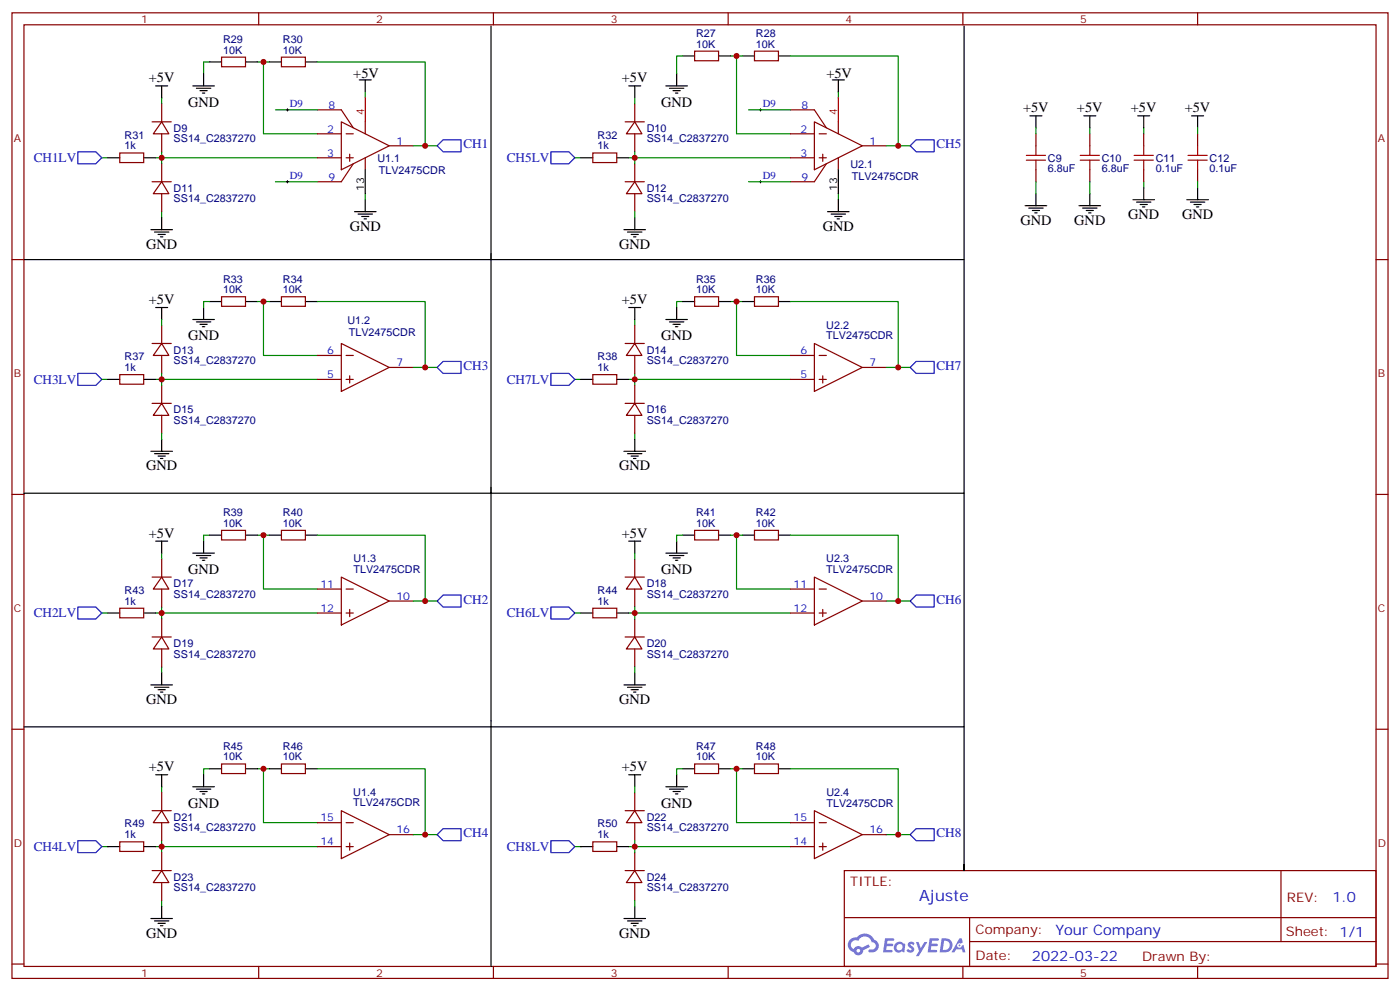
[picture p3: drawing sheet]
<svg xmlns="http://www.w3.org/2000/svg" width="412mm" height="292mm" viewBox="0 0 412 292" stroke-linecap="round" stroke-linejoin="round" font-family="sans-serif">
<g fill="none" stroke="#870000" stroke-width=".35">
<path d="M3.5 3.8h405.4v284.3h-405.4zM7.1 7.3h398.2v277.3h-398.2zM76.2 3.8v3.5M145.3 3.8v3.5M214.5 3.8v3.5M283.6 3.8v3.5M352.8 3.8v3.5M3.5 76.4h3.6M405.3 76.4h3.6M3.5 145.6h3.6M405.3 145.6h3.6M3.5 214.7h3.6"/>
<path d="M405.3 214.7h3.6M248.7 256.4h156.6v28.2h-156.6zM377.3 256.4v20.9M248.7 270.2h156.5M285.6 277.3h119.6M285.6 270.2v14.1M3.5 283.9h3.6M76.2 284.6v3.5M145.3 284.6v3.5M214.5 284.6v3.5M283.6 284.6v3.5M352.8 284.6v3.5"/>
<path d="M405.3 283.9h3.6"/>
</g>
<g fill="#5487ff">
<path d="M267.7 277.5a1.22 1.22 0 0 1 1.7 .3l-.4 .6a.47 .47 0 0 0-.3-.4 .47 .47 0 0 0-.5 .2l.1 .2a1.14 1.14 0 0 1 .8 1.7 1.14 1.14 0 0 1-1.9 0l-.2-.2 .5-.5 .7 .4a.29 .29 0 0 0 .3-.2 .29 .29 0 0 0-.2-.4 1.04 1.04 0 0 1-.6-1.7z"/>
<path d="M260.7 276.3h2.4l.3 .2-.2 .5h-1.8l-.1 .9h1.5l.3 .4-.3 .3h-1.6l-.2 1.1 1.7 .1 .2 .3-.2 .3h-2.6z"/>
<path d="M273.8 276.3h2.4l.3 .2-.1 .5h-1.8l-.2 .9h1.6l.3 .4-.4 .3h-1.6l-.1 1.1 1.7 .1 .2 .3-.2 .3h-2.6z"/>
<path d="M282.6 276.3h.7l.3 1.2-.6 .4a.69 .69 0 0 0-1 .2 .69 .69 0 0 0 .4 1 .69 .69 0 0 0 .9-.6l.5-.3 .6 2.2h-.8l-.2-.8h-1.8l-.5 .8h-.8z"/>
<path d="M269.8 277.4h.8l.6 1.8 1.1-1.8h.9l-2.6 4.2h-.8l.9-1.6z"/>
<path d="M277.4 276.3l-.6 4.1h1.3a2.11 2.11 0 0 0 2.5-2.1 2.11 2.11 0 0 0-2.5-2zM278.1 277a1.39 1.39 0 0 1 1.7 1.4 1.39 1.39 0 0 1-1.8 1.3h-.3z"/>
<path d="M263.7 277.9a1.54 1.54 0 0 0-.1 2.2 1.54 1.54 0 0 0 2.2 .1l.6 .2 .3-2.3-.2-.2h-.4a1.49 1.49 0 0 0-2.4 0zM264 278.9a.94 .94 0 0 1 1.8 0 .94 .94 0 0 1-1.8 0z"/>
<path d="M250.4 276.7a2.18 2.18 0 0 0 1.1 3.7 1.44 1.44 0 0 0 1.6 .9 1.44 1.44 0 0 0 1.2-1.5l2-1-.5-.7-1.9 .9a1.47 1.47 0 0 0-2.4 .5 1.39 1.39 0 0 1-.7-2 1.39 1.39 0 0 1 2-.4 2.12 2.12 0 0 1 2.2-1.3 2.12 2.12 0 0 1 1.9 1.7 1.14 1.14 0 0 1 1.1 1.4 1.14 1.14 0 0 1-1.7 .7 .43 .43 0 0 0-.5 .4 .43 .43 0 0 0 .4 .5 1.98 1.98 0 0 0 2.5-1.3 1.98 1.98 0 0 0-1.2-2.5 3.1 3.1 0 0 0-5.3-.7l-.9 .1zM252.3 280a.55 .55 0 0 1 1.1 0 .55 .55 0 0 1-1.1 0z"/>
<circle cx="282.6" cy="278.4" r=".26"/>
</g>
<g fill="none" stroke="#008700" stroke-width=".35">
<path d="M61.7 18.2h-1.7v3.6M75.8 18.2h3.6M77.6 18.2v21.2h15.9M93.5 18.2h31.7v24.7M201.1 16.5h-1.8v5.3M215.2 16.5h1.8v22.9h15.8M217 16.5h1.7M232.8 16.5h31.8v26.4M47.6 28.8v1.8M81.1 32.3h12.4M107.6 27.1v1.7M187 28.8v1.8"/>
<path d="M220.5 32.3h12.3M246.9 27.1v1.7M305.2 37.6v1.8M321 37.6v1.8M336.9 37.6v1.8M352.8 37.6v1.8M30 46.5h1.7M45.9 46.5h47.6M47.6 44.7v3.5M81.1 53.5h12.4M107.6 57v1.8M121.7 42.9h7.1"/>
<path d="M169.3 46.5h1.8M185.2 46.5h47.6M187 44.7v3.5M220.5 53.5h12.3M246.9 57v1.8M261.1 42.9h7M305.2 53.5v3.5M321 53.5v3.5M336.9 53.5v1.8M352.8 53.5v1.8M47.6 62.3v1.8M187 62.3v1.8"/>
<path d="M47.6 94.1v1.7M61.7 88.8h-1.7v1.8M75.8 88.8h3.6M77.6 88.8v15.9h15.9M93.5 88.8h31.7v19.4M187 94.1v1.7M201.1 88.8h-1.8v1.8M215.2 88.8h3.5M217 88.8v15.9h15.8M232.8 88.8h31.8v19.4h-3.5M30 111.7h1.7M45.9 111.7h47.6"/>
<path d="M47.6 110v3.5M121.7 108.2h7.1M169.3 111.7h1.8M185.2 111.7h47.6M187 110v3.5M264.6 108.2h3.5M47.6 127.6v1.8M187 127.6v1.8M61.7 157.6h-1.7v1.7M75.8 157.6h3.6M77.6 157.6v15.9h15.9M93.5 157.6h31.7v19.4"/>
<path d="M201.1 157.6h-1.8v1.7M215.2 157.6h3.5M217 157.6v15.9h15.8M232.8 157.6h31.8v19.4M47.6 162.9v1.7M47.6 178.8v3.5M121.7 177h7.1M187 162.9v1.7M187 178.8v3.5M261.1 177h7M30 180.5h1.7M45.9 180.5h47.6"/>
<path d="M47.6 196.4v1.8M169.3 180.5h1.8M185.2 180.5h47.6M187 196.4v1.8M47.6 231.7v1.7M61.7 226.4h-1.7v1.7M75.8 226.4h3.6M77.6 226.4v15.9h15.9M93.5 226.4h31.7v19.4M187 231.7v1.7M201.1 226.4h-1.8v1.7M215.2 226.4h3.5"/>
<path d="M217 226.4v15.9h15.8M232.8 226.4h31.8v19.4M30 249.3h1.7M45.9 249.3h47.6M47.6 247.5v3.6M121.7 245.8h7.1M169.3 249.3h1.8M185.2 249.3h47.6M187 247.5v3.6M261.1 245.8h7M47.6 265.2v1.7M187 265.2v1.7"/>
</g>
<g fill="none" stroke="#000" stroke-width=".35">
<path d="M61.7 18.2h3.6M72.3 18.2h3.5M79.4 18.2h3.5M90 18.2h3.5M144.6 7.7v68.7h-137.5M201.1 16.5h3.5M211.7 16.5h3.5M218.7 16.5h3.5M229.3 16.5h3.5M284 7.7v68.7h-139.4v-1.7M45.9 25.3h3.5M47.6 25.3v3.5"/>
<path d="M56.8 25.3h6.3M57.9 26h4.2M58.9 26.7h2.1M59.6 27.4h.7M60 21.8v3.5M105.8 23.5h3.6M107.6 23.5v3.6M185.2 25.3h3.5M187 25.3v3.5M196.1 25.3h6.4M197.2 26h4.2M198.3 26.7h2.1"/>
<path d="M199 27.4h.7M199.3 21.8v3.5M245.2 23.5h3.5M246.9 23.5v3.6M303.4 34.1h3.5M305.2 34.1v3.5M319.3 34.1h3.5M321 34.1v3.5M335.1 34.1h3.6M336.9 34.1v3.5M351 34.1h3.5M352.8 34.1v3.5"/>
<path d="M31.7 46.5h3.6M42.3 46.5h3.6M107.6 50v7M107.6 58.8v3.5M171.1 46.5h3.5M181.7 46.5h3.5M246.9 50v7M246.9 58.8v3.5M305.2 57v3.6M321 57v3.6M333.7 58.8h6.4M334.8 59.5h4.2"/>
<path d="M336.9 55.3v3.5M349.6 58.8h6.4M350.7 59.5h4.2M352.8 55.3v3.5M44.4 67.6h6.4M45.5 68.3h4.2M46.6 69h2.1M47.3 69.7h.7M47.6 64.1v3.5M104.4 62.3h6.4M105.5 63h4.2M106.5 63.7h2.2"/>
<path d="M107.2 64.5h.7M144.6 76.4v68.8h-137.5M183.8 67.6h6.3M184.9 68.3h4.2M185.9 69h2.1M186.6 69.7h.7M187 64.1v3.5M243.8 62.3h6.3M244.8 63h4.3M245.9 63.7h2.1M246.6 64.5h.7M284 76.4v68.8h-139.4v-1.7"/>
<path d="M302 60.6h6.3M303 61.3h4.3M304.1 62h2.1M304.8 62.7h.7M317.9 60.6h6.3M318.9 61.3h4.2M320 62h2.1M320.7 62.7h.7M335.8 60.2h2.2M336.5 60.9h.8M351.7 60.2h2.1M352.4 60.9h.7"/>
<path d="M45.9 90.6h3.5M47.6 90.6v3.5M56.8 94.1h6.3M57.9 94.8h4.2M58.9 95.5h2.1M59.6 96.2h.7M60 90.6v3.5M61.7 88.8h3.6M72.3 88.8h3.5M79.4 88.8h3.5M90 88.8h3.5M185.2 90.6h3.5"/>
<path d="M187 90.6v3.5M196.1 94.1h6.4M197.2 94.8h4.2M198.3 95.5h2.1M199 96.2h.7M199.3 90.6v3.5M201.1 88.8h3.5M211.7 88.8h3.5M218.7 88.8h3.5M229.3 88.8h3.5M31.7 111.7h3.6M42.3 111.7h3.6"/>
<path d="M171.1 111.7h3.5M181.7 111.7h3.5M44.4 132.9h6.4M45.5 133.6h4.2M46.6 134.3h2.1M47.3 135h.7M47.6 129.4v3.5M183.8 132.9h6.3M184.9 133.6h4.2M185.9 134.3h2.1M186.6 135h.7M187 129.4v3.5"/>
<path d="M45.9 159.3h3.5M47.6 159.3v3.6M60 159.3v3.6M61.7 157.6h3.6M72.3 157.6h3.5M79.4 157.6h3.5M90 157.6h3.5M144.6 145.2v68.8h139.4v-68.8M185.2 159.3h3.5M187 159.3v3.6M199.3 159.3v3.6M201.1 157.6h3.5"/>
<path d="M211.7 157.6h3.5M218.7 157.6h3.5M229.3 157.6h3.5M56.8 162.9h6.3M57.9 163.6h4.2M58.9 164.3h2.1M59.6 165h.7M196.1 162.9h6.4M197.2 163.6h4.2M198.3 164.3h2.1M199 165h.7M31.7 180.5h3.6"/>
<path d="M42.3 180.5h3.6M47.6 198.2v3.5M171.1 180.5h3.5M181.7 180.5h3.5M187 198.2v3.5M7.1 214h137.5v70.6M44.4 201.7h6.4M45.5 202.4h4.2M46.6 203.1h2.1M47.3 203.8h.7M183.8 201.7h6.3M184.9 202.4h4.2"/>
<path d="M185.9 203.1h2.1M186.6 203.8h.7M284 214v42.4v-1.8M45.9 228.1h3.5M47.6 228.1v3.6M56.8 231.7h6.3M57.9 232.4h4.2M58.9 233.1h2.1M59.6 233.8h.7M60 228.1v3.6M61.7 226.4h3.6M72.3 226.4h3.5"/>
<path d="M79.4 226.4h3.5M90 226.4h3.5M185.2 228.1h3.5M187 228.1v3.6M196.1 231.7h6.4M197.2 232.4h4.2M198.3 233.1h2.1M199 233.8h.7M199.3 228.1v3.6M201.1 226.4h3.5M211.7 226.4h3.5M218.7 226.4h3.5"/>
<path d="M229.3 226.4h3.5M31.7 249.3h3.6M42.3 249.3h3.6M171.1 249.3h3.5M181.7 249.3h3.5M44.4 270.5h6.4M45.5 271.2h4.2M46.6 271.9h2.1M47.3 272.6h.7M47.6 266.9v3.6M183.8 270.5h6.3M184.9 271.2h4.2"/>
<path d="M185.9 271.9h2.1M186.6 272.6h.7M187 266.9v3.6"/>
</g>
<g fill="none" stroke="#870000" stroke-width=".35">
<path d="M65.3 16.8h7v2.8h-7zM82.9 16.8h7.1v2.8h-7.1zM204.6 15.1h7.1v2.8h-7.1zM222.2 15.1h7.1v2.8h-7.1zM44.8 35.9h5.6M47.6 35.9l2.1 3.5h-4.5zM47.6 30.6v5.3M47.6 39.4v5.3M93.5 32.3h7l3.6 5.3M93.5 39.4h7M100.5 35.9l14.2 7-14.2 7.1zM102 39.4h2.1"/>
<path d="M107.6 35.9v3.5M184.1 35.9h5.7M187 35.9l2.1 3.5h-4.6zM187 30.6v5.3M187 39.4v5.3M232.8 32.3h7.1l3.5 5.3M232.8 39.4h7.1M239.9 35.9l14.1 7-14.1 7.1zM241.3 39.4h2.1M246.9 35.9v3.5M305.2 39.4v3.5M321 39.4v3.5"/>
<path d="M336.9 39.4v3.5M352.8 39.4v3.5M35.3 45h7v2.9h-7zM44.8 53.5h5.6M47.6 53.5l2.1 3.5h-4.5zM47.6 48.2v5.3M47.6 57v5.3M93.5 46.5h7M102 46.5h2.1M103 45.4v2.1M104.1 48.2l-3.6 5.3h-7M107.6 46.5v3.5"/>
<path d="M114.7 42.9h7M174.6 45h7.1v2.9h-7.1zM184.1 53.5h5.7M187 53.5l2.1 3.5h-4.6zM187 48.2v5.3M187 57v5.3M232.8 46.5h7.1M241.3 46.5h2.1M242.4 45.4v2.1M243.4 48.2l-3.5 5.3h-7.1M246.9 46.5v3.5M254 42.9h7.1"/>
<path d="M305.2 50v3.5M321 50v3.5M336.9 50v3.5M352.8 50v3.5M47.6 95.8v5.3M65.3 87.4h7v2.8h-7zM82.9 87.4h7.1v2.8h-7.1zM187 95.8v5.3M204.6 87.4h7.1v2.8h-7.1zM222.2 87.4h7.1v2.8h-7.1zM35.3 110.3h7v2.8h-7zM44.8 118.8h5.6"/>
<path d="M44.8 101.1h5.6M47.6 118.8l2.1 3.5h-4.5zM47.6 101.1l2.1 3.6h-4.5zM47.6 104.7v5.3M47.6 113.5v5.3M93.5 104.7h7M93.5 111.7h7M100.5 101.1l14.2 7.1-14.2 7.1zM102 104.7h2.1M102 111.7h2.1M103 110.7v2.1M114.7 108.2h7"/>
<path d="M174.6 110.3h7.1v2.8h-7.1zM184.1 118.8h5.7M184.1 101.1h5.7M187 101.1l2.1 3.6h-4.6zM187 118.8l2.1 3.5h-4.6zM187 104.7v5.3M187 113.5v5.3M232.8 104.7h7.1M232.8 111.7h7.1M239.9 101.1l14.1 7.1-14.1 7.1zM241.3 104.7h2.1M241.3 111.7h2.1"/>
<path d="M242.4 110.7v2.1M254 108.2h7.1M47.6 122.3v5.3M187 122.3v5.3M65.3 156.2h7v2.8h-7zM82.9 156.2h7.1v2.8h-7.1zM204.6 156.2h7.1v2.8h-7.1zM222.2 156.2h7.1v2.8h-7.1zM35.3 179.1h7v2.8h-7zM44.8 169.9h5.6M47.6 169.9l2.1 3.6h-4.5zM47.6 164.6v5.3"/>
<path d="M47.6 173.5v5.3M93.5 173.5h7M100.5 169.9l14.2 7.1-14.2 7zM102 173.5h2.1M103 179.5v2.1M114.7 177h7M174.6 179.1h7.1v2.8h-7.1zM184.1 169.9h5.7M187 169.9l2.1 3.6h-4.6zM187 164.6v5.3M187 173.5v5.3M232.8 173.5h7.1"/>
<path d="M239.9 169.9l14.1 7.1-14.1 7zM241.3 173.5h2.1M242.4 179.5v2.1M254 177h7.1M44.8 187.6h5.6M47.6 187.6l2.1 3.5h-4.5zM47.6 182.3v5.3M47.6 191.1v5.3M93.5 180.5h7M102 180.5h2.1M184.1 187.6h5.7M187 187.6l2.1 3.5h-4.6z"/>
<path d="M187 182.3v5.3M187 191.1v5.3M232.8 180.5h7.1M241.3 180.5h2.1M44.8 238.7h5.6M47.6 238.7l2.1 3.6h-4.5zM47.6 233.4v5.3M65.3 225h7v2.8h-7zM82.9 225h7.1v2.8h-7.1zM100.5 238.7l14.2 7.1-14.2 7zM184.1 238.7h5.7M187 238.7l2.1 3.6h-4.6z"/>
<path d="M187 233.4v5.3M204.6 225h7.1v2.8h-7.1zM222.2 225h7.1v2.8h-7.1zM239.9 238.7l14.1 7.1-14.1 7zM35.3 247.9h7v2.8h-7zM44.8 256.4h5.6M47.6 256.4l2.1 3.5h-4.5zM47.6 242.3v5.2M47.6 251.1v5.3M47.6 259.9v5.3M93.5 249.3h7M93.5 242.3h7"/>
<path d="M102 249.3h2.1M102 242.3h2.1M103 248.2v2.2M114.7 245.8h7M174.6 247.9h7.1v2.8h-7.1zM184.1 256.4h5.7M187 256.4l2.1 3.5h-4.6zM187 242.3v5.2M187 251.1v5.3M187 259.9v5.3M232.8 249.3h7.1M232.8 242.3h7.1"/>
<path d="M241.3 249.3h2.1M241.3 242.3h2.1M242.4 248.2v2.2M254 245.8h7.1"/>
</g>
<g fill="none" stroke="#00f" stroke-width=".35">
<path d="M22.9 44.7h5.3l1.8 1.8-1.8 1.7h-5.3zM128.8 42.9l1.7-1.7h5.3v3.5h-5.3zM162.3 44.7h5.3l1.7 1.8-1.7 1.7h-5.3zM268.1 42.9l1.8-1.7h5.3v3.5h-5.3zM22.9 110h5.3l1.8 1.7-1.8 1.8h-5.3zM128.8 108.2l1.7-1.8h5.3v3.6h-5.3zM162.3 110h5.3l1.7 1.7-1.7 1.8h-5.3zM268.1 108.2l1.8-1.8h5.3v3.6h-5.3zM22.9 178.8h5.3l1.8 1.7-1.8 1.8h-5.3zM130.5 175.2h5.3v3.6h-5.3l-1.7-1.8zM162.3 178.8h5.3l1.7 1.7-1.7 1.8h-5.3zM268.1 177l1.8-1.8h5.3v3.6h-5.3z"/>
<path d="M22.9 247.5h5.3l1.8 1.8-1.8 1.8h-5.3zM128.8 245.8l1.7-1.8h5.3v3.5h-5.3zM162.3 247.5h5.3l1.7 1.8-1.7 1.8h-5.3zM268.1 245.8l1.8-1.8h5.3v3.5h-5.3z"/>
</g>
<g fill="none" stroke="#a10000" stroke-width=".35">
<path d="M302.3 47.2h5.7M302.3 45.8h5.7M305.2 42.9v2.9M305.2 47.2v2.8M318.2 47.2h5.6M318.2 45.8h5.6M321 42.9v2.9M321 47.2v2.8M334.1 47.2h5.6M334.1 45.8h5.6M336.9 42.9v2.9M336.9 47.2v2.8"/>
<path d="M350 47.2h5.6M350 45.8h5.6M352.8 42.9v2.9M352.8 47.2v2.8"/>
</g>
<path d="M107.6 28.8v7.1M246.9 28.8v7.1" fill="none" stroke="#f00" stroke-width=".35"/>
<path d="M84.3 32.3h.7M84.7 32v.7M223.7 32.3h.7M224 32v.7M84.3 53.5h.7M84.7 53.2v.7M223.7 53.5h.7M224 53.2v.7" fill="none" stroke="#000" stroke-width=".29"/>
<g fill="#c00">
<circle cx="47.6" cy="46.5" r=".88"/>
<circle cx="47.6" cy="111.7" r=".88"/>
<circle cx="77.6" cy="88.8" r=".88"/>
<circle cx="77.6" cy="157.6" r=".88"/>
<circle cx="47.6" cy="180.5" r=".88"/>
<circle cx="77.6" cy="226.4" r=".88"/>
<circle cx="47.6" cy="249.3" r=".88"/>
<circle cx="187" cy="249.3" r=".88"/>
<circle cx="217" cy="226.4" r=".88"/>
<circle cx="187" cy="180.5" r=".88"/>
<circle cx="217" cy="157.6" r=".88"/>
<circle cx="217" cy="88.8" r=".88"/>
<circle cx="187" cy="111.7" r=".88"/>
<circle cx="187" cy="46.5" r=".88"/>
<circle cx="125.2" cy="42.9" r=".88"/>
<circle cx="77.6" cy="18.2" r=".88"/>
<circle cx="125.2" cy="108.2" r=".88"/>
<circle cx="125.2" cy="177" r=".88"/>
<circle cx="125.2" cy="245.8" r=".88"/>
<circle cx="217" cy="16.5" r=".88"/>
<circle cx="264.6" cy="42.9" r=".88"/>
<circle cx="264.6" cy="245.8" r=".88"/>
<circle cx="264.6" cy="177" r=".88"/>
<circle cx="264.6" cy="108.2" r=".88"/>
</g>
<text font-size="4.6" fill="#00f" x="270.8" y="265.4">Ajuste</text>
<g font-size="4.2">
<text x="104.1" y="22.8">+5V</text>
<text x="243.4" y="22.8">+5V</text>
<text x="43.8" y="24.3">+5V</text>
<text x="183.2" y="24.3">+5V</text>
<text x="55.4" y="31.4">GND</text>
<text x="194.7" y="31.4">GND</text>
<text x="301.3" y="33.1">+5V</text>
<text x="317.2" y="33.1">+5V</text>
<text x="333.1" y="33.1">+5V</text>
<text x="349" y="33.1">+5V</text>
<text x="332.3" y="64.5">GND</text>
<text x="348.2" y="64.5">GND</text>
<text x="103" y="68">GND</text>
<text x="242.4" y="68">GND</text>
<text x="300.6" y="66.2">GND</text>
<text x="316.4" y="66.2">GND</text>
<text x="43" y="73.3">GND</text>
<text x="182.4" y="73.3">GND</text>
<text x="43.8" y="89.5">+5V</text>
<text x="183.2" y="89.5">+5V</text>
<text x="55.4" y="100.2">GND</text>
<text x="194.7" y="100.2">GND</text>
<text x="43" y="138.5">GND</text>
<text x="182.4" y="138.5">GND</text>
<text x="43.8" y="158.3">+5V</text>
<text x="183.2" y="158.3">+5V</text>
<text x="55.4" y="169">GND</text>
<text x="194.7" y="169">GND</text>
<text x="43" y="207.3">GND</text>
<text x="182.4" y="207.3">GND</text>
<text x="43.8" y="227.1">+5V</text>
<text x="183.2" y="227.1">+5V</text>
<text x="55.4" y="237.8">GND</text>
<text x="194.7" y="237.8">GND</text>
<text x="43" y="276.1">GND</text>
<text x="182.4" y="276.1">GND</text>
</g>
<g font-size="4.2" fill="#00f">
<text x="392.5" y="265.6">1.0</text>
<text x="310.9" y="275.2">Your Company</text>
<text x="304" y="283">2022-03-22</text>
</g>
<g font-size="3.9" fill="#00f">
<text x="9.9" y="47.7">CH1LV</text>
<text x="136.5" y="43.7">CH1</text>
<text x="149.3" y="47.7">CH5LV</text>
<text x="275.8" y="43.7">CH5</text>
<text x="9.9" y="113">CH3LV</text>
<text x="136.5" y="109">CH3</text>
<text x="149.3" y="113">CH7LV</text>
<text x="275.8" y="109">CH7</text>
<text x="136.5" y="177.8">CH2</text>
<text x="275.8" y="177.8">CH6</text>
<text x="9.9" y="181.8">CH2LV</text>
<text x="149.3" y="181.8">CH6LV</text>
<text x="9.9" y="250.6">CH4LV</text>
<text x="136.5" y="246.5">CH4</text>
<text x="149.3" y="250.6">CH8LV</text>
<text x="275.8" y="246.5">CH8</text>
</g>
<g font-size="3.9" fill="#800">
<text x="250.5" y="260.9">TITLE:</text>
<text x="379.1" y="265.6">REV:</text>
<text x="287.4" y="275.1">Company:</text>
<text x="378.7" y="275.8">Sheet: 1/1</text>
<text x="287.4" y="282.8">Date:</text>
<text x="336.4" y="282.9">Drawn By:</text>
</g>
<g font-size="3.2" fill="#800">
<text x="41.6" y="6.8">1</text>
<text x="110.8" y="6.8">2</text>
<text x="179.9" y="6.8">3</text>
<text x="249.1" y="6.8">4</text>
<text x="318.2" y="6.8">5</text>
<text x="4.1" y="41.9">A</text>
<text x="405.9" y="41.9">A</text>
<text x="4.1" y="111">B</text>
<text x="405.9" y="111">B</text>
<text x="4.1" y="180.2">C</text>
<text x="405.9" y="180.2">C</text>
<text x="4.1" y="249.3">D</text>
<text x="405.9" y="249.3">D</text>
<text x="41.6" y="287.6">1</text>
<text x="110.8" y="287.6">2</text>
<text x="179.9" y="287.6">3</text>
<text x="249.1" y="287.6">4</text>
<text x="318.2" y="287.6">5</text>
</g>
<g font-size="3.2" fill="#000080">
<text x="205" y="11">R27</text>
<text x="222.7" y="11">R28</text>
<text x="65.7" y="15.8">10K</text>
<text x="65.7" y="12.7">R29</text>
<text x="83.3" y="15.8">10K</text>
<text x="83.3" y="12.7">R30</text>
<text x="205" y="14">10K</text>
<text x="222.7" y="14">10K</text>
<text x="36.7" y="40.8">R31</text>
<text x="51.2" y="41.9">SS14_C2837270</text>
<text x="51.2" y="38.8">D9</text>
<text x="176.1" y="40.8">R32</text>
<text x="190.5" y="41.9">SS14_C2837270</text>
<text x="190.5" y="38.8">D10</text>
<text x="36.7" y="44">1k</text>
<text x="111.2" y="47.6">U1.1</text>
<text x="176" y="44">1k</text>
<text x="308.7" y="47.7">C9</text>
<text x="324.6" y="47.7">C10</text>
<text x="340.4" y="47.6">C11</text>
<text x="356.3" y="47.6">C12</text>
<text x="111.6" y="51.1">TLV2475CDR</text>
<text x="250.5" y="49.4">U2.1</text>
<text x="250.9" y="52.9">TLV2475CDR</text>
<text x="308.7" y="50.7">6.8uF</text>
<text x="324.6" y="50.7">6.8uF</text>
<text x="340.4" y="50.8">0.1uF</text>
<text x="356.3" y="50.8">0.1uF</text>
<text x="51.2" y="59.6">SS14_C2837270</text>
<text x="51.2" y="56.5">D11</text>
<text x="190.5" y="59.6">SS14_C2837270</text>
<text x="190.5" y="56.5">D12</text>
<text x="65.7" y="83.3">R33</text>
<text x="83.3" y="83.3">R34</text>
<text x="205" y="83.3">R35</text>
<text x="222.7" y="83.3">R36</text>
<text x="65.7" y="86.3">10K</text>
<text x="83.3" y="86.3">10K</text>
<text x="205" y="86.3">10K</text>
<text x="222.7" y="86.3">10K</text>
<text x="102.4" y="95.3">U1.2</text>
<text x="102.7" y="98.8">TLV2475CDR</text>
<text x="243.4" y="99.9">TLV2475CDR</text>
<text x="243.4" y="96.8">U2.2</text>
<text x="36.7" y="106.1">R37</text>
<text x="51.2" y="107.2">SS14_C2837270</text>
<text x="51.2" y="104.1">D13</text>
<text x="176.1" y="106.1">R38</text>
<text x="190.5" y="107.2">SS14_C2837270</text>
<text x="190.5" y="104.1">D14</text>
<text x="36.7" y="109.3">1k</text>
<text x="176" y="109.3">1k</text>
<text x="51.2" y="124.8">SS14_C2837270</text>
<text x="51.2" y="121.8">D15</text>
<text x="190.5" y="124.8">SS14_C2837270</text>
<text x="190.5" y="121.8">D16</text>
<text x="65.7" y="155.1">10K</text>
<text x="65.7" y="152.1">R39</text>
<text x="83.3" y="155.1">10K</text>
<text x="83.3" y="152.1">R40</text>
<text x="205" y="155.1">10K</text>
<text x="205" y="152.1">R41</text>
<text x="222.7" y="155.1">10K</text>
<text x="222.7" y="152.1">R42</text>
<text x="104.1" y="165.6">U1.3</text>
<text x="243.4" y="165.6">U2.3</text>
<text x="51.2" y="172.9">D17</text>
<text x="104.1" y="168.8">TLV2475CDR</text>
<text x="190.5" y="172.9">D18</text>
<text x="243.4" y="168.7">TLV2475CDR</text>
<text x="36.7" y="178">1k</text>
<text x="36.7" y="174.9">R43</text>
<text x="51.2" y="176">SS14_C2837270</text>
<text x="176" y="178">1k</text>
<text x="176.1" y="174.9">R44</text>
<text x="190.5" y="176">SS14_C2837270</text>
<text x="51.2" y="190.5">D19</text>
<text x="190.5" y="190.5">D20</text>
<text x="51.2" y="193.6">SS14_C2837270</text>
<text x="190.5" y="193.6">SS14_C2837270</text>
<text x="65.7" y="220.9">R45</text>
<text x="83.3" y="220.9">R46</text>
<text x="205" y="220.9">R47</text>
<text x="222.7" y="220.9">R48</text>
<text x="65.7" y="223.9">10K</text>
<text x="83.3" y="223.9">10K</text>
<text x="205" y="223.9">10K</text>
<text x="222.7" y="223.9">10K</text>
<text x="104" y="237.5">TLV2475CDR</text>
<text x="104.1" y="234.4">U1.4</text>
<text x="243.5" y="237.6">TLV2475CDR</text>
<text x="243.5" y="234.4">U2.4</text>
<text x="36.7" y="243.7">R49</text>
<text x="51.2" y="244.8">SS14_C2837270</text>
<text x="51.2" y="241.7">D21</text>
<text x="176.1" y="243.7">R50</text>
<text x="190.5" y="244.8">SS14_C2837270</text>
<text x="190.5" y="241.7">D22</text>
<text x="36.7" y="246.8">1k</text>
<text x="176" y="246.8">1k</text>
<text x="51.2" y="262.4">SS14_C2837270</text>
<text x="51.2" y="259.3">D23</text>
<text x="190.5" y="262.4">SS14_C2837270</text>
<text x="190.5" y="259.3">D24</text>
</g>
<g font-size="3.2" fill="#00f">
<text x="85.4" y="31.5">D9</text>
<text x="96.8" y="32">8</text>
<text x="224.7" y="31.5">D9</text>
<text x="236.1" y="32">8</text>
<text x="96.4" y="39.1">2</text>
<text x="235.8" y="39.1">2</text>
<text x="96.4" y="46.1">3</text>
<text x="116.8" y="42.6">1</text>
<text x="235.8" y="46.1">3</text>
<text x="256.1" y="42.6">1</text>
<text x="85.4" y="52.6">D9</text>
<text x="96.8" y="53.2">9</text>
<text x="224.7" y="52.6">D9</text>
<text x="236.1" y="53.2">9</text>
<text x="96.4" y="104.3">6</text>
<text x="116.8" y="107.8">7</text>
<text x="235.8" y="104.3">6</text>
<text x="256.1" y="107.8">7</text>
<text x="96.4" y="111.4">5</text>
<text x="235.8" y="111.4">5</text>
<text x="94.4" y="173.1">11</text>
<text x="233.7" y="173.1">11</text>
<text x="116.8" y="176.6">10</text>
<text x="256.1" y="176.6">10</text>
<text x="94.4" y="180.2">12</text>
<text x="233.7" y="180.2">12</text>
<text x="94.4" y="241.9">15</text>
<text x="116.8" y="245.4">16</text>
<text x="233.7" y="241.9">15</text>
<text x="256.1" y="245.4">16</text>
<text x="94.4" y="249">14</text>
<text x="233.7" y="249">14</text>
</g>
<g font-size="3.2" fill="#f00">
<text x="107.2" y="33.8" transform="rotate(-90 107.2 33.8)">4</text>
<text x="246.6" y="33.8" transform="rotate(-90 246.6 33.8)">4</text>
</g>
<g font-size="3.2">
<text x="107.2" y="56.1" transform="rotate(-90 107.2 56.1)">13</text>
<text x="246.6" y="56.1" transform="rotate(-90 246.6 56.1)">13</text>
</g>
</svg>
